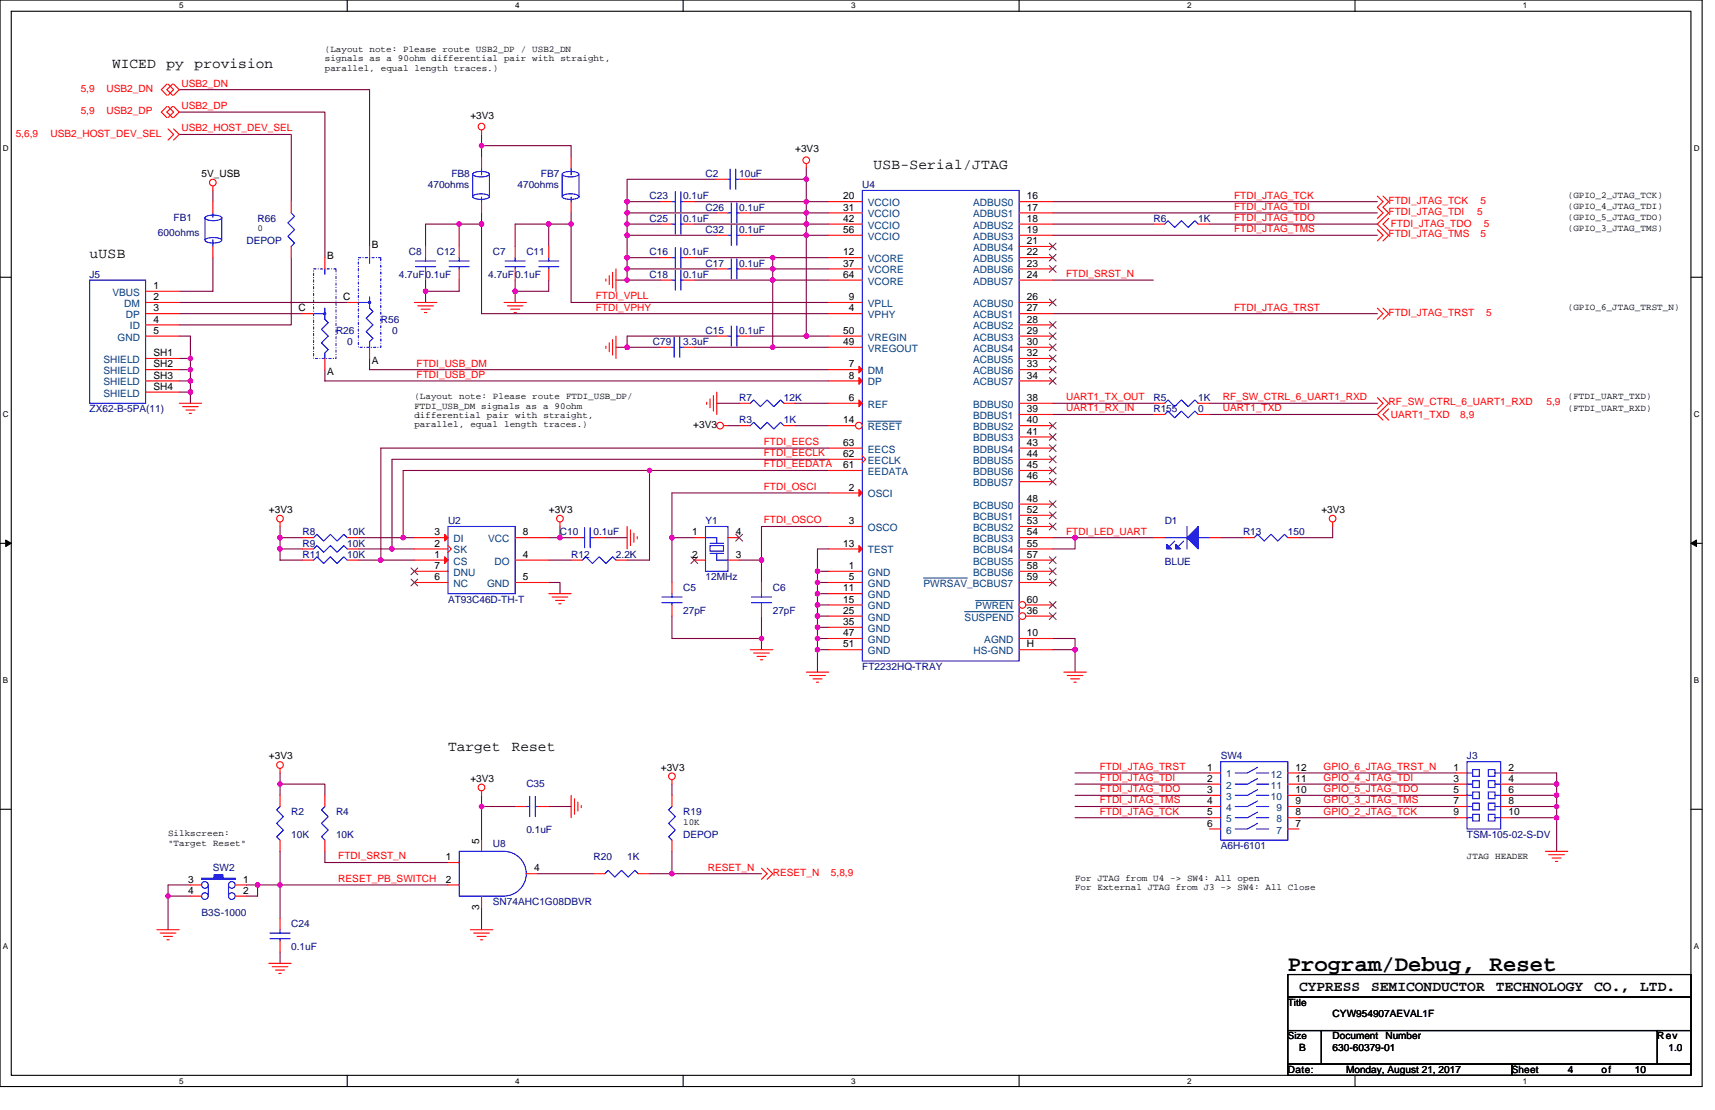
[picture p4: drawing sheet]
<svg xmlns="http://www.w3.org/2000/svg" width="432mm" height="279mm" viewBox="0 0 432 279" stroke-linecap="round" stroke-linejoin="round" font-family="sans-serif">
<path d="M0 0h428.6v273.5h-428.6zM2.8 2.8h422.9v267.9h-422.9z" fill="none" stroke="#000" stroke-width=".28"/>
<g fill="#fff">
<path d="M45.1 .3h1.1v2.3h-1.1z"/>
<path d="M45.1 271h1.1v2.2h-1.1z"/>
</g>
<path d="M87.4 0v2.8M87.4 270.7v2.8" fill="none" stroke="#000" stroke-width=".28"/>
<g fill="#fff">
<path d="M129.7 .3h1.1v2.3h-1.1z"/>
<path d="M129.7 271h1.1v2.2h-1.1z"/>
</g>
<path d="M172 0v2.8M172 270.7v2.8" fill="none" stroke="#000" stroke-width=".28"/>
<g fill="#fff">
<path d="M214.3 .3h1.1v2.3h-1.1z"/>
<path d="M214.3 271h1.1v2.2h-1.1z"/>
</g>
<path d="M256.6 0v2.8M256.6 270.7v2.8" fill="none" stroke="#000" stroke-width=".28"/>
<g fill="#fff">
<path d="M298.9 .3h1.1v2.3h-1.1z"/>
<path d="M298.9 271h1.1v2.2h-1.1z"/>
</g>
<path d="M341.2 0v2.8M341.2 270.7v2.8" fill="none" stroke="#000" stroke-width=".28"/>
<g fill="#fff">
<path d="M383.5 .3h1.1v2.3h-1.1z"/>
<path d="M383.5 271h1.1v2.2h-1.1z"/>
<path d="M.7 36.3h1.5v2.3h-1.5z"/>
<path d="M426.5 36.3h1.4v2.3h-1.4z"/>
<path d="M.7 103.3h1.5v2.2h-1.5z"/>
<path d="M426.5 103.3h1.4v2.2h-1.4z"/>
</g>
<path d="M0 69.8h2.8M425.7 69.8h2.9" fill="none" stroke="#000" stroke-width=".28"/>
<g fill="#fff">
<path d="M.7 170.2h1.4v2.3h-1.4z"/>
<path d="M426.5 170.2h1.3v2.3h-1.3z"/>
</g>
<path d="M0 136.8h2.8M425.7 136.8h2.9" fill="none" stroke="#000" stroke-width=".28"/>
<path d="M1.4 135.9l1.4 .9-1.4 .8zM425.7 136.8l1.4-.9v1.7z" fill="#000" stroke="#000" stroke-width=".25"/>
<g fill="#fff">
<path d="M.7 237.2h1.4v2.2h-1.4z"/>
<path d="M426.4 237.2h1.4v2.2h-1.4z"/>
</g>
<path d="M0 203.7h2.8M425.7 203.7h2.9M324.3 245.3h101.4v5.7h-101.4zM324.3 251h101.4v8.4h-101.4zM324.3 259.4h8.4v8.5h-8.4zM332.7 259.4h84.6v8.5h-84.6zM417.3 259.4h8.4v8.5h-8.4zM324.3 267.9h56.3v2.8h-56.3zM380.6 267.9h45.1v2.8h-45.1z" fill="none" stroke="#000" stroke-width=".28"/>
<g fill="none" stroke="#800040" stroke-width=".28">
<path d="M45.1 33.8h28.2v17M45.1 28.2h36.7v36.7M45.1 22.6h47.9v39.4M121.2 33.8v2.9M121.2 36.7h22.6v2.8M121.2 36.7v2.8M53.6 47.9v2.9M115.6 56.4h5.6M115.6 56.4v5.6M115.6 56.4h-8.5v5.6M121.2 56.4v22.6h87.5M121.2 53.6v2.8"/>
<path d="M138.2 56.4h-8.5v5.6M138.2 56.4v5.6M143.8 56.4v19.7h64.9M143.8 53.6v2.8h-5.6M157.9 53.6h22.6M157.9 59.2h22.6M157.9 50.8h8.5M157.9 50.8v2.8M157.9 53.6v2.8M157.9 56.4h8.5M157.9 56.4v2.8M157.9 59.2v5.7"/>
<path d="M174.8 50.8h28.2M174.8 56.4h28.2M180.5 45.1h-22.6v5.7M188.9 53.6h14.1M188.9 59.2h14.1M188.9 45.1h14.1M203 56.4v2.8M203 53.6v2.8M203 50.8v2.8M203 50.8h5.7M203 53.6h5.7M203 59.2h5.7"/>
<path d="M203 56.4h5.7M203 59.2v25.4M203 45.1v5.7M203 42.3v2.8M265 56.4h25.4M265 50.8h81.8M265 53.6h81.8M265 59.2h81.8M304.5 56.4h42.3M45.1 79h31M45.1 76.1h42.3M53.6 64.9v8.4h-8.5"/>
<path d="M73.3 64.9v16.9h-28.2M107.1 73.3v2.8M115.6 70.5v2.8h-8.5v-2.8M129.7 73.3v2.8M129.7 70.5v2.8M138.2 70.5v2.8h-8.5M155.1 70.5h2.8M157.9 67.7h22.6M157.9 64.9h8.5M157.9 70.5h8.5M157.9 64.9v2.8M157.9 67.7v2.8"/>
<path d="M174.8 70.5h19.8v16.9M174.8 64.9h19.8M188.9 67.7h5.7M194.6 64.9h14.1M194.6 67.7h14.1M194.6 64.9v2.8M194.6 67.7v2.8h14.1M265 70.5h25.4M265 79h81.8M45.1 84.6h2.8v5.6M45.1 90.2h2.8M45.1 93h2.8"/>
<path d="M45.1 95.9h2.8M45.1 98.7h2.8M47.9 90.2v2.8M47.9 93v5.7M47.9 98.7v2.8M81.8 93v2.9h126.9M93 90.2v2.8h115.7M157.9 87.4h8.5M174.8 87.4h19.8M180.5 84.6h-22.6v2.8h-2.8M188.9 84.6h14.1M194.6 87.4h14.1"/>
<path d="M203 84.6h5.7M163.5 118.4h45.2M163.5 118.4h-62v16.9M163.5 118.4v22.6h-5.6M180.5 101.5h5.6M183.3 107.1h2.8M200.2 107.1h8.5M200.2 101.5h8.5M208.7 112.8h-112.8v28.2M208.7 115.6h-110v22.6M265 101.5h25.4M265 104.3h25.4"/>
<path d="M304.5 104.3h42.3M304.5 101.5h42.3M70.5 132.5v2.8M76.1 135.3h-5.6v2.9M76.1 138.2h-5.6v2.8h5.6M90.2 135.3h11.3M90.2 138.2h8.5M98.7 138.2h5.6M101.5 135.3h2.8M138.2 135.3h2.8M141 132.5v2.8M141 135.3h2.8"/>
<path d="M152.3 135.3h5.6M174.8 135.3h-5.6v11.3M208.7 124.1h-39.5v11.2M208.7 132.5h-17v8.5M208.7 138.2h-2.9v5.6h2.9M265 135.3h5.7M290.4 135.3h-19.7v2.9h-5.7M307.3 135.3h5.7M335.5 132.5v2.8h-8.4M90.2 141h5.7M95.9 141h8.4M138.2 146.6h2.8v2.8"/>
<path d="M138.2 141h5.6M169.2 155.1v5.6h22.5M186.1 141h5.6v5.6M191.7 155.1v5.6M205.8 143.8v2.8h2.9M205.8 155.1v2.8h2.9M205.8 152.3v2.8h2.9M205.8 149.4v2.9h2.9M205.8 149.4h2.9M205.8 146.6v2.8M205.8 157.9v2.8M191.7 160.7v2.8"/>
<path d="M205.8 160.7v2.8h2.9M205.8 160.7h2.9M205.8 163.5v5.7M265 160.7h5.7v2.8M265 163.5h5.7M270.7 163.5v5.7M70.5 194.6v2.8M169.2 197.4v2.8M270.7 194.6h33.8M270.7 197.4h33.8M327.1 197.4h39.4M327.1 194.6h39.4"/>
<path d="M380.6 194.6h11.3v2.8M380.6 197.4h11.3M391.9 197.4v2.8M70.5 214.3v8.5M70.5 200.2v-2.8h11.3v2.8M81.8 214.3v2.8h31M121.2 200.2v2.8M129.7 203h-8.5v8.5M135.3 219.9h14.1M138.2 203h5.6M169.2 219.9h22.5M169.2 214.3v5.6h-5.7"/>
<path d="M270.7 200.2h33.8M270.7 203h33.8M270.7 205.8h33.8M327.1 205.8h39.4M327.1 203h39.4M327.1 200.2h39.4M380.6 200.2h11.3M380.6 203h11.3M380.6 205.8h11.3M391.9 200.2v2.8M391.9 203v2.8M391.9 205.8v8.5"/>
<path d="M42.3 225.6h5.6M42.3 225.6v8.4M47.9 222.8h-5.6v2.8M62 222.8h2.9M64.9 222.8v2.8h-2.9M64.9 222.8h5.6M70.5 239.7v2.8M70.5 222.8h42.3M70.5 222.8v8.4M121.2 228.4v5.6"/>
</g>
<g fill="#f0f" stroke="#f0f" stroke-width=".28">
<circle cx="203" cy="53.6" r=".55"/>
<circle cx="203" cy="56.4" r=".55"/>
<circle cx="157.9" cy="50.8" r=".56"/>
<circle cx="157.9" cy="53.6" r=".56"/>
<circle cx="157.9" cy="56.4" r=".56"/>
<circle cx="157.9" cy="59.2" r=".57"/>
<circle cx="98.7" cy="138.2" r=".55"/>
<circle cx="101.5" cy="135.3" r=".56"/>
<circle cx="95.9" cy="141" r=".55"/>
<circle cx="194.5" cy="64.9" r=".55"/>
<circle cx="141" cy="135.3" r=".55"/>
<circle cx="163.5" cy="118.4" r=".55"/>
<circle cx="157.9" cy="64.9" r=".56"/>
<circle cx="157.9" cy="67.7" r=".56"/>
<circle cx="157.9" cy="70.5" r=".56"/>
<circle cx="191.7" cy="141" r=".55"/>
<circle cx="205.8" cy="146.6" r=".55"/>
<circle cx="205.8" cy="143.8" r=".56"/>
<circle cx="205.8" cy="160.7" r=".55"/>
<circle cx="205.8" cy="157.9" r=".56"/>
<circle cx="205.8" cy="155.1" r=".55"/>
<circle cx="205.8" cy="152.2" r=".55"/>
<circle cx="205.8" cy="149.4" r=".55"/>
<circle cx="205.8" cy="163.5" r=".55"/>
<circle cx="191.7" cy="160.7" r=".55"/>
<circle cx="203" cy="50.8" r=".55"/>
<circle cx="129.7" cy="73.3" r=".57"/>
<circle cx="138.2" cy="56.4" r=".55"/>
<circle cx="121.2" cy="56.4" r=".55"/>
<circle cx="115.6" cy="56.4" r=".56"/>
<circle cx="47.9" cy="90.2" r=".55"/>
<circle cx="47.9" cy="93" r=".55"/>
<circle cx="47.9" cy="95.9" r=".55"/>
<circle cx="47.9" cy="98.7" r=".55"/>
<circle cx="194.5" cy="67.7" r=".55"/>
<circle cx="121.2" cy="203" r=".55"/>
<circle cx="169.2" cy="219.9" r=".55"/>
<circle cx="64.9" cy="222.7" r=".55"/>
<circle cx="70.5" cy="222.7" r=".55"/>
<circle cx="42.3" cy="225.5" r=".55"/>
<circle cx="70.5" cy="197.4" r=".55"/>
<circle cx="391.9" cy="197.4" r=".55"/>
<circle cx="391.9" cy="200.2" r=".56"/>
<circle cx="391.9" cy="203" r=".55"/>
<circle cx="391.9" cy="205.8" r=".55"/>
<circle cx="270.7" cy="135.3" r=".56"/>
<circle cx="270.7" cy="163.5" r=".56"/>
<circle cx="169.2" cy="135.3" r=".55"/>
<circle cx="70.5" cy="138.2" r=".55"/>
<circle cx="70.5" cy="135.3" r=".55"/>
<circle cx="203" cy="84.6" r=".55"/>
<circle cx="203" cy="59.2" r=".56"/>
<circle cx="194.5" cy="70.5" r=".55"/>
<circle cx="194.5" cy="87.4" r=".56"/>
<circle cx="157.9" cy="87.4" r=".57"/>
<circle cx="203" cy="45.1" r=".56"/>
<circle cx="121.2" cy="36.7" r=".55"/>
<circle cx="107.1" cy="73.3" r=".56"/>
<circle cx="143.8" cy="56.4" r=".56"/>
</g>
<g fill="none" stroke="#f00" stroke-width=".28">
<path d="M42 21.2l-1.4 1.4 1.4 1.4M42 26.8l-1.4 1.4 1.4 1.4M42.3 21.2l1.4 1.4-1.4 1.4M42.3 26.8l1.4 1.4-1.4 1.4M42.3 32.4l1.4 1.4-1.4 1.5M43.4 21.2l-1.4 1.4 1.4 1.4M43.4 26.8l-1.4 1.4 1.4 1.4M43.7 21.2l1.4 1.4-1.4 1.4M43.7 26.8l1.4 1.4-1.4 1.4M43.7 32.4l1.4 1.4-1.4 1.5M121.2 32.7v1.1M121.2 39.5v2.8"/>
<path d="M53.6 46.8v1.1M121.2 50.8v2.8M166.4 50.8h2.8M172 50.8h2.8M180.5 59.2h2.8M186.1 59.2h2.8M203 41.2v1.1M346.8 49.4l1.4 1.4-1.4 1.4 1.4 1.4-1.4 1.4M346.8 57.8l1.4 1.4-1.4 1.4M348.2 49.4l1.4 1.4-1.4 1.4 1.4 1.4-2.8 2.8 2.8 2.8-1.4 1.4M349.6 55l-1.4 1.4 1.4 1.4M36.7 73.3h8.4"/>
<path d="M36.7 76.1h8.4M36.7 79h8.4M104.3 76.1h5.7M105.2 77h3.9M106 77.8h2.3M106.9 78.7h.5M115.6 67.7v2.8M115.6 62v2.9M126.9 76.1h5.6M127.7 77h4M128.6 77.8h2.2M129.4 78.7h.6"/>
<path d="M129.7 67.7v2.8M129.7 62v2.9M152.5 70.2v.6M153.4 69.4v2.2M154.2 68.5v4M155.1 67.7v5.6M166.4 70.5h2.8M172 70.5h2.8M346.8 77.6l1.4 1.4-1.4 1.4M348.2 77.6l1.4 1.4-1.4 1.4M36.7 84.6h8.4M36.7 90.2h8.4"/>
<path d="M36.7 93h8.4M36.7 95.9h8.4M36.7 98.7h8.4M36.7 81.8h8.4M152.5 87.1v.6M153.4 86.3v2.2M154.2 85.4v4M155.1 84.6v5.6M179.6 99.5v4M180.5 98.7v5.6M45.1 101.5h5.7M46 102.4h3.9"/>
<path d="M46.8 103.2h2.3M47.7 104.1h.5M177.9 101.2v.6M178.8 100.4v2.2M182.2 107.1h1.1M290.4 104.3h2.8M301.7 104.3h2.8M346.8 100.1l1.4 1.4-1.4 1.4M348.2 100.1l1.4 1.4-2.8 2.8 1.4 1.4M349.6 102.9l-1.4 1.4 1.4 1.4M70.5 131.4v1.1M76.1 138.2h2.9"/>
<path d="M87.4 138.2h2.8M141 131.4v1.1M143.8 135.3h2.8M149.4 135.3h2.9M157.9 132.5v5.7M158.7 133.4v3.9M159.6 134.2v2.3M160.4 135.1v.5M335.5 131.4v1.1M76.1 141h2.9M87.4 141h2.8M138.2 149.4h5.6"/>
<path d="M139 150.3h4M139.9 151.1h2.2M140.7 152h.6M143.8 141h2.8M155.1 141h2.8M191.7 152.3v2.8M191.7 146.6v2.8M188.9 163.5h5.7M189.8 164.4h3.9M190.6 165.2h2.3M191.5 166.1h.5M203 169.2h5.7"/>
<path d="M203.9 170h3.9M204.7 170.9h2.3M205.5 171.7h.6M267.9 169.2h5.6M268.7 170h3.9M269.6 170.9h2.2M270.4 171.7h.6M70.5 193.4v1.2M121.2 199.1v1.1M169.2 196.3v1.1M129.7 203h2.8M135.3 203h2.9"/>
<path d="M143.8 200.2v5.6M144.7 201v4M145.5 201.9v2.2M146.3 202.7v.6M191.7 218.5l1.4 1.4-1.4 1.4M193.1 218.5l1.5 1.4-1.5 1.4M389.1 214.3h5.6M389.9 215.1h4M390.8 216h2.2M391.6 216.8h.6M39.5 234h5.6M40.3 234.9h4"/>
<path d="M41.2 235.7h2.2M42 236.6h.6M47.9 225.6h2.9M47.9 222.8h2.9M59.2 222.8h2.8M59.2 225.6h2.8M118.4 234h5.7M119.3 234.9h3.9M120.1 235.7h2.3M121 236.6h.5M67.7 242.5h5.6M68.5 243.3h4"/>
<path d="M69.4 244.2h2.2M70.2 245h.6"/>
<circle cx="121.2" cy="31.9" r=".84"/>
<circle cx="53.6" cy="46" r=".84"/>
<circle cx="203" cy="40.3" r=".84"/>
<circle cx="181.3" cy="107.1" r=".84"/>
<circle cx="70.5" cy="130.5" r=".84"/>
<circle cx="141" cy="130.5" r=".84"/>
<circle cx="335.5" cy="130.5" r=".84"/>
<circle cx="70.5" cy="192.6" r=".84"/>
<circle cx="121.2" cy="198.2" r=".84"/>
<circle cx="169.2" cy="195.4" r=".84"/>
</g>
<g fill="none" stroke="#00f" stroke-width=".28">
<path d="M119 44v5.6M119.1 49.3a4.5 4.5 0 0 1 4 0l.1 .2a3.7 3.7 0 0 1-4.1 .2zM119.1 43.6a4.6 4.6 0 0 1 4 0l.1 .2a3.7 3.7 0 0 1-4.1 .3zM121.2 42.3v1.7M121.2 49.6v1.2M123.2 44v5.6M169.2 50.8h.8M170 48.2v5.1M171.4 50.8h.6M171.4 48.2v5.1M183.3 59.2h.8M184.1 56.7v5.1"/>
<path d="M185.5 59.2h.6M185.5 56.7v5.1M217.1 47.9h39.5v118.5h-39.5zM22.6 70.5h14.1v31h-14.1zM113.1 65.7h5.1M113.1 67.1h5.1M115.6 67.1v.6M115.6 64.9v.8M127.2 65.7h5M127.2 67.1h5M129.7 67.1v.6M129.7 64.9v.8"/>
<path d="M169.2 70.5h.8M170 68v5M171.4 70.5h.6M171.4 68v5M293.2 104.3l.9-.8 1.7 1.7 1.7-1.7 1.6 1.7 1.7-1.7 .9 .8M79 138.2l.8-.9 1.7 1.7 1.7-1.7 1.7 1.7 1.7-1.7 .8 .9M146.6 135.3h.6M147.2 132.8v5.1M148.6 135.3h.8M148.6 132.8v5.1M79 141l.8-.9 1.7 1.7 1.7-1.7 1.7 1.7 1.7-1.7 .8 .9M146.6 141l.9-.9 1.7 1.7 1.7-1.7 1.6 1.7 1.7-1.7 .9 .9"/>
<path d="M189.2 150.3h5.1M189.2 151.7h5.1M191.7 151.7v.6M191.7 149.4v.9M132.5 203h.9M133.4 200.5v5M134.8 203h.5M134.8 200.5v5M50.8 221.1v.2M52.5 222.8v2.8M57.5 222.8v2.8M59.2 221.1v.2"/>
<circle cx="51.6" cy="222.7" r=".84"/>
<circle cx="51.6" cy="225.6" r=".84"/>
<circle cx="58.4" cy="222.7" r=".84"/>
<circle cx="58.4" cy="225.6" r=".84"/>
</g>
<path d="M50.8 221.1h3.1v-.9h2.2v.9h3.1v.2h-8.4z" fill-rule="evenodd" fill="#00f" stroke="#00f" stroke-width=".28"/>
<circle cx="257.4" cy="155.1" r=".84" fill="#fff" stroke="#f00" stroke-width=".28"/>
<g fill="none" stroke="#f00" stroke-width=".28">
<path d="M208.7 59.2h8.4M208.7 56.4h8.4M208.7 53.6h8.4M208.7 50.8h8.4M256.6 59.2h8.4M256.6 56.4h8.4M256.6 53.6h8.4M256.6 50.8h8.4M208.7 79h8.4M208.7 76.1h8.4M208.7 70.5h8.4M208.7 67.7h8.4"/>
<path d="M208.7 64.9h8.4M256.6 70.5h8.4M256.6 67.7h8.4M256.6 64.9h8.4M256.6 62h8.4M208.7 157.9h8.4M258.3 155.1h6.7M208.7 160.7h8.4M256.6 163.5h8.4"/>
</g>
<path d="M264.2 66.8l1.7 1.8M264.2 64l1.7 1.7M264.2 61.2l1.7 1.7M265.9 66.8l-1.7 1.8M265.9 64l-1.7 1.7M265.9 61.2l-1.7 1.7M264.2 154.2l1.7 1.8M265.9 154.2l-1.7 1.8" fill="none" stroke="#804000" stroke-width=".25"/>
<path d="M242.9 154h12.3" fill="none" stroke="#004080" stroke-width=".25"/>
<circle cx="257.4" cy="152.3" r=".84" fill="#fff" stroke="#f00" stroke-width=".28"/>
<path d="M208.7 84.6h8.4M208.7 87.4h8.4M208.7 101.5h8.4M258.3 152.3h6.7" fill="none" stroke="#f00" stroke-width=".28"/>
<path d="M264.2 151.4l1.7 1.7M265.9 151.4l-1.7 1.7" fill="none" stroke="#804000" stroke-width=".25"/>
<path d="M245.6 151.2h9.6" fill="none" stroke="#004080" stroke-width=".25"/>
<path d="M216.3 100.7l.8 .8-.8 .9z" fill="#f00" stroke="#f00" stroke-width=".28"/>
<circle cx="216.2" cy="107.1" r=".84" fill="#fff" stroke="#f00" stroke-width=".28"/>
<g fill="none" stroke="#f00" stroke-width=".28">
<path d="M143.8 39.5v2.8M53.6 50.8v2.8M73.3 50.8v2.8M143.8 50.8v2.8M166.4 56.4h2.8M172 56.4h2.8M180.5 45.1h2.8M180.5 53.6h2.8M186.1 45.1h2.8M186.1 53.6h2.8M290.4 56.4h2.8M301.7 56.4h2.8"/>
<path d="M53.6 62v2.9M73.3 62v2.9M76.1 79h2.9M81.8 64.9v2.8M87.4 76.1h2.8M93 62v2.9M107.1 67.7v2.8M107.1 62v2.9M138.2 67.7v2.8M138.2 62v2.9M166.4 64.9h2.8M172 64.9h2.8"/>
<path d="M180.5 67.7h2.8M186.1 67.7h2.8M256.6 79h8.4M256.6 76.1h8.4M81.8 90.2v2.8M93 87.4v2.8M166.4 87.4h2.8M172 87.4h2.8M180.5 84.6h2.8M186.1 84.6h2.8M208.7 95.9h8.4M208.7 93h8.4"/>
<path d="M256.6 95.9h8.4M256.6 93h8.4M256.6 90.2h8.4M256.6 87.4h8.4M256.6 84.6h8.4M256.6 81.8h8.4M186.1 101.5h2.8M186.1 107.1h2.8M197.4 101.5h2.8M197.4 107.1h2.8M208.7 112.8h8.4M208.7 115.6h8.4"/>
<path d="M208.7 118.4h8.4M208.7 107.1h6.7M217.1 114.8l.9 .8-.9 .9M256.6 118.4h8.4M256.6 115.6h8.4M256.6 112.8h8.4M256.6 110h8.4M256.6 107.1h8.4M256.6 104.3h8.4M256.6 101.5h8.4M290.4 101.5h2.8M301.7 101.5h2.8"/>
<path d="M76.1 135.3h2.9M87.4 135.3h2.8M104.3 138.2h8.5M104.3 135.3h8.5M112.8 137.3l.8 .9-.8 .8M129.7 135.3h8.5M174.8 135.3h2.8M183.3 135.3h2.8M208.7 124.1h8.4M208.7 132.5h8.4M208.7 138.2h8.4M256.6 121.2h8.4"/>
<path d="M256.6 138.2h8.4M256.6 135.3h8.4M256.6 132.5h8.4M256.6 129.7h8.4M256.6 126.9h8.4M290.4 135.3h2.8M304.5 135.3h2.8M313 135.3h2.8M324.3 135.3h2.8M104.3 141h8.5M104.3 146.6h8.5M104.3 143.8h8.5"/>
<path d="M129.7 141h8.5M129.7 146.6h8.5M169.2 152.3v2.8M169.2 146.6v2.8M174.8 141h2.8M183.3 141h2.8M208.7 155.1h8.4M208.7 152.3h8.4M208.7 149.4h8.4M208.7 146.6h8.4M208.7 143.8h8.4M256.6 146.6h8.4"/>
<path d="M256.6 143.8h8.4M256.6 141h8.4M208.7 163.5h8.4M256.6 160.7h8.4M304.5 194.6h2.8M304.5 197.4h2.8M324.3 197.4h2.8M324.3 194.6h2.8M366.5 194.6h2.9M366.5 197.4h2.9M377.8 194.6h2.8M377.8 197.4h2.8"/>
<path d="M70.5 211.5v2.8M70.5 200.2v2.8M81.8 211.5v2.8M81.8 200.2v2.8M112.8 217.1h2.8M121.2 211.5v2.8M132.5 219.9h2.8M149.4 219.9h2.9M160.7 219.9h2.8M169.2 211.5v2.8M169.2 200.2v2.8M304.5 200.2h2.8"/>
<path d="M304.5 203h2.8M304.5 205.8h2.8M304.5 208.7h2.8M324.3 208.7h2.8M324.3 205.8h2.8M324.3 203h2.8M324.3 200.2h2.8M366.5 200.2h2.9M366.5 203h2.9M366.5 205.8h2.9M377.8 200.2h2.8M377.8 203h2.8"/>
<path d="M377.8 205.8h2.8M70.5 236.9v2.8M70.5 231.2v2.8M112.8 222.8h2.8M121.2 225.6v2.8"/>
</g>
<path d="M218.5 106h8.5M232.5 145.5h11.1" fill="none" stroke="#004080" stroke-width=".25"/>
<g fill="#f00" stroke="#f00" stroke-width=".28">
<path d="M216.3 123.2l.8 .9-.8 .8z"/>
<path d="M216.3 95l.8 .9-.8 .8z"/>
<path d="M216.3 92.2l.8 .8-.8 .9z"/>
<path d="M216.3 137.3l.8 .9-.8 .8z"/>
<path d="M112 140.1l.8 .9-.8 .8z"/>
<path d="M112 134.5l.8 .8-.8 .9z"/>
</g>
<g fill="none" stroke="#804000" stroke-width=".25">
<path d="M264.2 75.3l1.7 1.7M265.9 75.3l-1.7 1.7M264.2 95l1.7 1.8M264.2 92.2l1.7 1.7M264.2 89.4l1.7 1.7M264.2 86.6l1.7 1.7M264.2 83.8l1.7 1.7M264.2 80.9l1.7 1.8M265.9 95l-1.7 1.8M265.9 92.2l-1.7 1.7M265.9 89.4l-1.7 1.7M265.9 86.6l-1.7 1.7"/>
<path d="M265.9 83.8l-1.7 1.7M265.9 80.9l-1.7 1.8M264.2 117.6l1.7 1.7M264.2 114.8l1.7 1.7M264.2 112l1.7 1.7M264.2 109.1l1.7 1.7M264.2 106.3l1.7 1.7M265.9 117.6l-1.7 1.7M265.9 114.8l-1.7 1.7M265.9 112l-1.7 1.7M265.9 109.1l-1.7 1.7M265.9 106.3l-1.7 1.7"/>
<path d="M185.3 134.5l1.7 1.7M186.9 134.5l-1.7 1.7M264.2 120.4l1.7 1.7M264.2 131.7l1.7 1.7M264.2 128.9l1.7 1.7M264.2 126l1.7 1.8M265.9 120.4l-1.7 1.7M265.9 131.7l-1.7 1.7M265.9 128.9l-1.7 1.7M265.9 126l-1.7 1.8M103.5 145.8l1.7 1.7M103.5 143l1.7 1.7"/>
<path d="M105.2 145.8l-1.7 1.7M105.2 143l-1.7 1.7M174 140.1l1.7 1.8M175.7 140.1l-1.8 1.8M264.2 145.8l1.7 1.7M264.2 143l1.7 1.7M264.2 140.1l1.7 1.8M265.9 145.8l-1.7 1.7M265.9 143l-1.7 1.7M265.9 140.1l-1.7 1.8"/>
</g>
<g fill="#00f" stroke="#00f" stroke-width=".28">
<path d="M301.7 132.5v5.7l-2.8-2.9z" fill-rule="evenodd"/>
<path d="M296.1 137l1.1 1.2h-1.1z" fill-rule="evenodd"/>
<path d="M293.8 137l1.1 1.2h-1.1z" fill-rule="evenodd"/>
<circle cx="93" cy="76.1" r=".28"/>
<circle cx="81.8" cy="78.9" r=".28"/>
</g>
<g fill="none" stroke="#00f" stroke-width=".28">
<path d="M51.6 54.7v5.6M51.7 54.6a4.5 4.5 0 0 1 4 0l.1 .2a3.7 3.7 0 0 1-4.1 .3zM53.6 53.6v1.1M55.8 54.7v5.6M73.3 53.6l.9 .8-1.7 1.7 1.7 1.7-1.7 1.7 1.7 1.7-.9 .8M141.5 44v5.6M141.6 43.6a4.6 4.6 0 0 1 4 0l.2 .2a3.7 3.7 0 0 1-4.2 .3zM141.6 49.3a4.5 4.5 0 0 1 4 0l.2 .2a3.7 3.7 0 0 1-4.2 .2zM143.8 42.3v1.7M143.8 49.6v1.2M145.8 44v5.6M169.2 56.4h.8"/>
<path d="M170 53.9v5M171.4 56.4h.6M171.4 53.9v5M183.3 45.1h.5M183.3 53.6h.8M183.8 42.6v5.1M184.1 51.1v5M185.3 45.1h.8M185.3 42.6v5.1M185.5 53.6h.6M185.5 51.1v5M293.2 56.4l.9-.8 1.7 1.7 1.7-1.7 1.6 1.7 1.7-1.7 .9 .8"/>
<path d="M51.7 60.3a4.6 4.6 0 0 1 4 0l.1 .2a3.7 3.7 0 0 1-4.1 .2zM53.6 60.3v1.7M79 79h2.8M81.8 67.7v1.4M81.8 77.6v2.8l.8 .8-1.7 1.7 1.7 1.7-1.7 1.7 1.7 1.7-.8 .8v1.4M90.2 76.1h2.8M93 74.7v2.9l.9 .8-1.7 1.7 1.7 1.7-1.7 1.7 1.7 1.7-.9 .8v1.4M93 64.9v1.4M104.6 65.7h5.1M104.6 67.1h5.1M107.1 67.1v.6M107.1 64.9v.8"/>
<path d="M135.6 65.7h5.1M135.6 67.1h5.1M138.2 67.1v.6M138.2 64.9v.8M169.2 64.9h.8M170 62.3v5.1M171.4 64.9h.6M171.4 62.3v5.1M183.3 67.7h.8M184.1 65.2v5M185.5 67.7h.6M185.5 65.2v5"/>
<path d="M169.2 87.4h.5M169.7 84.9v5.1M171.2 84.9v5.1M171.2 87.4h.8M183.3 84.6h.8M184.1 82.1v5M185.5 84.6h.6M185.5 82.1v5M188.9 101.5l.9-.8 1.7 1.7 1.6-1.7 1.7 1.7 1.7-1.7 .9 .8M188.9 107.1l.9-.8 1.7 1.7 1.6-1.7 1.7 1.7 1.7-1.7 .9 .8M293.2 101.5l.9-.8 1.7 1.7 1.7-1.7 1.6 1.7 1.7-1.7 .9 .8M79 135.3l.8-.8 1.7 1.7 1.7-1.7 1.7 1.7 1.7-1.7 .8 .8"/>
<path d="M112.8 132.5h16.9v16.9h-16.9zM177.6 132.5h5.7v11.3h-5.7zM177.6 135.3h2.9v1.5M178.8 137.3h3.4v1.4h-3.4zM178.8 136.8h3.4M178.8 139.3h3.4M180.5 139.3v1.7h2.8M293.2 135.3h5.7M295.8 136.2l-1.4 1.4M298 136.2l-1.4 1.4M298.9 132.5v5.7M301.7 135.3h2.8"/>
<path d="M315.8 135.3l.8-.8 1.7 1.7 1.7-1.7 1.7 1.7 1.7-1.7 .9 .8M166.6 150.3h5.1M166.6 151.7h5.1M169.2 151.7v.6M169.2 149.4v.9M307.3 191.7h17v19.8h-17zM316.4 194.6h3M316.4 197.4h3M316.6 193.1l-2.5 1.5h-3.1M316.6 196l-2.5 1.4h-3.1M316.6 198.8l-2.5 1.4h-3.1M369.4 191.7h8.4v17h-8.4z"/>
<path d="M369.4 194.6h1.4M369.4 197.4h1.4M370.8 199.3h1.7v1.7h-1.7zM370.8 193.7h1.7v1.7h-1.7zM370.8 196.5h1.7v1.7h-1.7zM374.7 199.3h1.7v1.7h-1.7zM374.7 193.7h1.7v1.7h-1.7zM374.7 196.5h1.7v1.7h-1.7zM376.4 194.6h1.4M376.4 197.4h1.4M70.5 203l-.8 .9 1.7 1.6-1.7 1.7 1.7 1.7-1.7 1.7 .8 .9M81.8 203l-.9 .9 1.7 1.6-1.7 1.7 1.7 1.7-1.7 1.7 .9 .9"/>
<path d="M152.3 219.9l.8-.8 1.7 1.7 1.7-1.7 1.7 1.7 1.7-1.7 .8 .8M169.2 203l-.9 .9 1.7 1.6-1.7 1.7 1.7 1.7-1.7 1.7 .9 .9M316.4 200.2h3M316.4 203h3M316.4 205.8h3M316.4 208.7h3M316.6 201.6l-2.5 1.4h-3.1M316.6 204.4l-2.5 1.4h-3.1M316.6 207.2l-2.5 1.5h-3.1M369.4 205.8h1.4M369.4 200.2h1.4M369.4 203h1.4"/>
<path d="M370.8 205h1.7v1.7h-1.7zM370.8 202.2h1.7v1.7h-1.7zM374.7 205h1.7v1.7h-1.7zM374.7 202.2h1.7v1.7h-1.7zM376.4 200.2h1.4M376.4 203h1.4M376.4 205.8h1.4M68 234.9h5M68 236.3h5M70.5 236.3v.6M70.5 234v.9M126.9 225.6a5.7 5.7 0 0 0 5.6-5.8v.1a5.6 5.6 0 0 0-5.6-5.6h-11.3v11.3h11.3"/>
</g>
<path d="M79 67.7h5.6v22.5h-5.6zM90.2 64.9h5.7v22.5h-5.7z" fill="none" stroke="#00f" stroke-width=".28" stroke-dasharray=".6 .6 0 .6"/>
<g fill="#f0f" stroke="#f0f" stroke-width=".28">
<circle cx="203" cy="53.6" r=".55"/>
<circle cx="203" cy="56.4" r=".55"/>
<circle cx="157.9" cy="50.8" r=".56"/>
<circle cx="157.9" cy="53.6" r=".56"/>
<circle cx="157.9" cy="56.4" r=".56"/>
<circle cx="157.9" cy="59.2" r=".57"/>
<circle cx="98.7" cy="138.2" r=".55"/>
<circle cx="101.5" cy="135.3" r=".56"/>
<circle cx="95.9" cy="141" r=".55"/>
<circle cx="194.5" cy="64.9" r=".55"/>
<circle cx="141" cy="135.3" r=".55"/>
<circle cx="163.5" cy="118.4" r=".55"/>
<circle cx="157.9" cy="64.9" r=".56"/>
<circle cx="157.9" cy="67.7" r=".56"/>
<circle cx="157.9" cy="70.5" r=".56"/>
<circle cx="191.7" cy="141" r=".55"/>
<circle cx="205.8" cy="146.6" r=".55"/>
<circle cx="205.8" cy="143.8" r=".56"/>
<circle cx="205.8" cy="160.7" r=".55"/>
<circle cx="205.8" cy="157.9" r=".56"/>
<circle cx="205.8" cy="155.1" r=".55"/>
<circle cx="205.8" cy="152.2" r=".55"/>
<circle cx="205.8" cy="149.4" r=".55"/>
<circle cx="205.8" cy="163.5" r=".55"/>
<circle cx="191.7" cy="160.7" r=".55"/>
<circle cx="203" cy="50.8" r=".55"/>
<circle cx="129.7" cy="73.3" r=".57"/>
<circle cx="138.2" cy="56.4" r=".55"/>
<circle cx="121.2" cy="56.4" r=".55"/>
<circle cx="115.6" cy="56.4" r=".56"/>
<circle cx="47.9" cy="90.2" r=".55"/>
<circle cx="47.9" cy="93" r=".55"/>
<circle cx="47.9" cy="95.9" r=".55"/>
<circle cx="47.9" cy="98.7" r=".55"/>
<circle cx="194.5" cy="67.7" r=".55"/>
<circle cx="121.2" cy="203" r=".55"/>
<circle cx="169.2" cy="219.9" r=".55"/>
<circle cx="64.9" cy="222.7" r=".55"/>
<circle cx="70.5" cy="222.7" r=".55"/>
<circle cx="42.3" cy="225.5" r=".55"/>
<circle cx="70.5" cy="197.4" r=".55"/>
<circle cx="391.9" cy="197.4" r=".55"/>
<circle cx="391.9" cy="200.2" r=".56"/>
<circle cx="391.9" cy="203" r=".55"/>
<circle cx="391.9" cy="205.8" r=".55"/>
<circle cx="270.7" cy="135.3" r=".56"/>
<circle cx="270.7" cy="163.5" r=".56"/>
<circle cx="169.2" cy="135.3" r=".55"/>
<circle cx="70.5" cy="138.2" r=".55"/>
<circle cx="70.5" cy="135.3" r=".55"/>
<circle cx="203" cy="84.6" r=".55"/>
<circle cx="203" cy="59.2" r=".56"/>
<circle cx="194.5" cy="70.5" r=".55"/>
<circle cx="194.5" cy="87.4" r=".56"/>
<circle cx="157.9" cy="87.4" r=".57"/>
<circle cx="203" cy="45.1" r=".56"/>
<circle cx="121.2" cy="36.7" r=".55"/>
<circle cx="107.1" cy="73.3" r=".56"/>
<circle cx="143.8" cy="56.4" r=".56"/>
</g>
<text font-size="5.6" x="324.3" y="244.3">Program/Debug, Reset</text>
<g font-size="3.7">
<text x="28.2" y="17">WICED</text>
<text x="41.9" y="17">py</text>
<text x="49" y="17">provision</text>
<text x="219.9" y="42.4">USB-Serial/JTAG</text>
<text x="22.6" y="65">uUSB</text>
<text x="112.8" y="189">Target</text>
<text x="128.8" y="189">Reset</text>
<text x="327.1" y="249.5">CYPRESS</text>
<text x="345.2" y="249.5">SEMICONDUCTOR</text>
<text x="376.6" y="249.5">TECHNOLOGY</text>
<text x="401.4" y="249.5">CO.,</text>
<text x="413" y="249.5">LTD.</text>
</g>
<g font-size="2.5" fill="#f00">
<text x="20.3" y="23.1">5,9</text>
<text x="26.8" y="23.1">USB2_DN</text>
<text x="45.7" y="21.8">USB2_DN</text>
<text x="20.3" y="28.8">5,9</text>
<text x="26.8" y="28.8">USB2_DP</text>
<text x="45.7" y="27.4">USB2_DP</text>
<text x="4" y="34.4">5,6,9</text>
<text x="12.7" y="34.4">USB2_HOST_DEV_SEL</text>
<text x="45.7" y="33.1">USB2_HOST_DEV_SEL</text>
<text x="310.7" y="50">FTDI_JTAG_TCK</text>
<text x="310.7" y="52.8">FTDI_JTAG_TDI</text>
<text x="349.6" y="51.3">FTDI_JTAG_TCK</text>
<text x="372.7" y="51.3">5</text>
<text x="310.7" y="55.6">FTDI_JTAG_TDO</text>
<text x="310.7" y="58.4">FTDI_JTAG_TMS</text>
<text x="349.6" y="54.1">FTDI_JTAG_TDI</text>
<text x="349.6" y="59.8">FTDI_JTAG_TMS</text>
<text x="350.2" y="57.2">FTDI_JTAG_TDO</text>
<text x="371.9" y="54.1">5</text>
<text x="372.7" y="59.8">5</text>
<text x="373.6" y="57.2">5</text>
<text x="268.4" y="69.7">FTDI_SRST_N</text>
<text x="150" y="75.4">FTDI_VPLL</text>
<text x="150" y="78.2">FTDI_VPHY</text>
<text x="310.7" y="78.2">FTDI_JTAG_TRST</text>
<text x="349.6" y="79.5">FTDI_JTAG_TRST</text>
<text x="374.1" y="79.5">5</text>
<text x="104.9" y="92.3">FTDI_USB_DM</text>
<text x="104.9" y="95.1">FTDI_USB_DP</text>
<text x="268.4" y="100.7">UART1_TX_OUT</text>
<text x="307.9" y="100.7">RF_SW_CTRL_6_UART1_RXD</text>
<text x="268.4" y="103.5">UART1_RX_IN</text>
<text x="307.9" y="103.5">UART1_TXD</text>
<text x="349.6" y="102.1">RF_SW_CTRL_6_UART1_RXD</text>
<text x="350.2" y="105.2">UART1_TXD</text>
<text x="367.7" y="105.2">8,9</text>
<text x="389.4" y="102.1">5,9</text>
<text x="192.3" y="112">FTDI_EECS</text>
<text x="192.3" y="117.6">FTDI_EEDATA</text>
<text x="192.3" y="114.8">FTDI_EECLK</text>
<text x="192.3" y="123.3">FTDI_OSCI</text>
<text x="192.3" y="131.7">FTDI_OSCO</text>
<text x="268.4" y="134.6">FTDI_LED_UART</text>
<text x="276.9" y="193.8">FTDI_JTAG_TRST</text>
<text x="276.9" y="196.6">FTDI_JTAG_TDI</text>
<text x="333.3" y="196.6">GPIO_4_JTAG_TDI</text>
<text x="333.3" y="193.8">GPIO_6_JTAG_TRST_N</text>
<text x="276.9" y="199.4">FTDI_JTAG_TDO</text>
<text x="276.9" y="202.2">FTDI_JTAG_TMS</text>
<text x="333.3" y="202.2">GPIO_3_JTAG_TMS</text>
<text x="333.3" y="199.4">GPIO_5_JTAG_TDO</text>
<text x="276.9" y="205">FTDI_JTAG_TCK</text>
<text x="333.3" y="205">GPIO_2_JTAG_TCK</text>
<text x="85.2" y="222">RESET_PB_SWITCH</text>
<text x="85.2" y="216.3">FTDI_SRST_N</text>
<text x="178.2" y="219.1">RESET_N</text>
<text x="194.6" y="220.5">RESET_N</text>
<text x="209.2" y="220.5">5,8,9</text>
</g>
<g font-size="2.5">
<text x="118.4" y="29.9">+3V3</text>
<text x="200.2" y="38.4">+3V3</text>
<text x="50.8" y="44.6">5V_USB</text>
<text x="212.3" y="53">31</text>
<text x="212.3" y="50.2">20</text>
<text x="258.6" y="53">17</text>
<text x="258.6" y="50.2">16</text>
<text x="212.3" y="58.6">56</text>
<text x="212.3" y="55.8">42</text>
<text x="258.6" y="58.6">19</text>
<text x="258.6" y="55.8">18</text>
<text x="82.4" y="65.2">B</text>
<text x="93.6" y="62.3">B</text>
<text x="212.3" y="64.3">12</text>
<text x="258.6" y="64.3">22</text>
<text x="258.6" y="61.4">21</text>
<text x="212.3" y="69.9">64</text>
<text x="212.3" y="67.1">37</text>
<text x="258.6" y="69.9">24</text>
<text x="258.6" y="67.1">23</text>
<text x="38.6" y="75.5">2</text>
<text x="38.6" y="72.7">1</text>
<text x="86.4" y="75.5">C</text>
<text x="213.7" y="75.5">9</text>
<text x="258.6" y="75.5">26</text>
<text x="38.6" y="78.4">3</text>
<text x="38.6" y="81.2">4</text>
<text x="75.1" y="78.4">C</text>
<text x="213.7" y="78.4">4</text>
<text x="258.6" y="81.2">28</text>
<text x="258.6" y="78.4">27</text>
<text x="38.6" y="89.6">SH1</text>
<text x="38.6" y="84">5</text>
<text x="212.3" y="84">50</text>
<text x="212.3" y="86.8">49</text>
<text x="258.6" y="89.6">32</text>
<text x="258.6" y="86.8">30</text>
<text x="258.6" y="84">29</text>
<text x="38.6" y="92.5">SH2</text>
<text x="38.6" y="95.3">SH3</text>
<text x="82.4" y="94.5">A</text>
<text x="93.6" y="91.7">A</text>
<text x="213.7" y="95.3">8</text>
<text x="213.7" y="92.5">7</text>
<text x="258.6" y="95.3">34</text>
<text x="258.6" y="92.5">33</text>
<text x="38.6" y="98.1">SH4</text>
<text x="213.7" y="100.9">6</text>
<text x="258.6" y="100.9">38</text>
<text x="174.5" y="107.7">+3V3</text>
<text x="212.3" y="106.6">14</text>
<text x="258.6" y="106.6">40</text>
<text x="258.6" y="103.7">39</text>
<text x="212.3" y="112.2">63</text>
<text x="258.6" y="112.2">43</text>
<text x="258.6" y="109.4">41</text>
<text x="212.3" y="115">62</text>
<text x="212.3" y="117.8">61</text>
<text x="258.6" y="117.8">45</text>
<text x="258.6" y="115">44</text>
<text x="213.7" y="123.5">2</text>
<text x="258.6" y="120.7">46</text>
<text x="67.7" y="129.1">+3V3</text>
<text x="138.2" y="129.1">+3V3</text>
<text x="213.7" y="131.9">3</text>
<text x="258.6" y="131.9">53</text>
<text x="258.6" y="129.1">52</text>
<text x="258.6" y="126.3">48</text>
<text x="332.7" y="129.1">+3V3</text>
<text x="109.4" y="137.6">2</text>
<text x="109.4" y="134.7">3</text>
<text x="131.7" y="134.7">8</text>
<text x="174.2" y="134.7">1</text>
<text x="185.3" y="134.7">4</text>
<text x="212.3" y="137.6">13</text>
<text x="258.6" y="137.6">55</text>
<text x="258.6" y="134.7">54</text>
<text x="109.4" y="140.4">1</text>
<text x="109.4" y="143.2">7</text>
<text x="131.7" y="140.4">4</text>
<text x="174.2" y="140.4">2</text>
<text x="185.3" y="140.4">3</text>
<text x="213.7" y="143.2">1</text>
<text x="258.6" y="143.2">58</text>
<text x="258.6" y="140.4">57</text>
<text x="109.4" y="146">6</text>
<text x="131.7" y="146">5</text>
<text x="212.3" y="148.8">11</text>
<text x="213.7" y="146">5</text>
<text x="258.6" y="146">59</text>
<text x="212.3" y="154.5">25</text>
<text x="212.3" y="151.7">15</text>
<text x="258.6" y="154.5">36</text>
<text x="258.6" y="151.7">60</text>
<text x="212.3" y="160.1">47</text>
<text x="212.3" y="157.3">35</text>
<text x="258.6" y="160.1">10</text>
<text x="212.3" y="162.9">51</text>
<text x="258.6" y="162.9">H</text>
<text x="67.7" y="191.2">+3V3</text>
<text x="118.4" y="196.8">+3V3</text>
<text x="166.4" y="194">+3V3</text>
<text x="304" y="196.8">2</text>
<text x="304" y="194">1</text>
<text x="326.2" y="196.8">11</text>
<text x="326.2" y="194">12</text>
<text x="366" y="194">1</text>
<text x="366" y="196.8">3</text>
<text x="379.8" y="194">2</text>
<text x="379.8" y="196.8">4</text>
<text x="304" y="199.6">3</text>
<text x="304" y="202.4">4</text>
<text x="326.2" y="202.4">9</text>
<text x="326.2" y="199.6">10</text>
<text x="366" y="199.6">5</text>
<text x="366" y="202.4">7</text>
<text x="379.8" y="199.6">6</text>
<text x="379.8" y="202.4">8</text>
<text x="304" y="205.2">5</text>
<text x="304" y="208.1">6</text>
<text x="326.2" y="208.1">7</text>
<text x="326.2" y="205.2">8</text>
<text x="366" y="205.2">9</text>
<text x="379.8" y="205.2">10</text>
<text x="120.6" y="212.3" transform="rotate(-90 120.6 212.3)">5</text>
<text x="112.2" y="216.5">1</text>
<text x="134.5" y="219.3">4</text>
<text x="47.4" y="225">4</text>
<text x="47.4" y="222.2">3</text>
<text x="61.2" y="222.2">1</text>
<text x="61.2" y="225">2</text>
<text x="112.2" y="222.2">2</text>
<text x="120.6" y="229" transform="rotate(-90 120.6 229)">3</text>
<text x="324.3" y="253.2">Title</text>
<text x="335.5" y="256">CYW954907AEVAL1F</text>
<text x="324.3" y="261.6">Size</text>
<text x="335.5" y="261.6">Document</text>
<text x="348.8" y="261.6">Number</text>
<text x="417.3" y="261.6">Rev</text>
<text x="327.1" y="264.5">B</text>
<text x="335.5" y="264.5">630-60379-01</text>
<text x="420.1" y="264.5">1.0</text>
<text x="324.3" y="270.1">Date:</text>
<text x="338.9" y="270.1">Monday, August 21, 2017</text>
<text x="380.6" y="270.1">Sheet</text>
<text x="394.7" y="270.1">4</text>
<text x="403.2" y="270.1">of</text>
<text x="411.6" y="270.1">10</text>
</g>
<g font-size="2.5" fill="#000080">
<text x="107.7" y="47.4">470ohms</text>
<text x="113.6" y="44.6">FB8</text>
<text x="130.3" y="47.4">470ohms</text>
<text x="136.2" y="44.6">FB7</text>
<text x="177.6" y="44.6">C2</text>
<text x="186.1" y="44.6">10uF</text>
<text x="217.1" y="47.4">U4</text>
<text x="163.5" y="50.2">C23</text>
<text x="172" y="50.2">0.1uF</text>
<text x="177.6" y="53">C26</text>
<text x="186.1" y="53">0.1uF</text>
<text x="39.8" y="59.5">600ohms</text>
<text x="43.7" y="55.5">FB1</text>
<text x="64.9" y="55.8">R66</text>
<text x="163.5" y="55.8">C25</text>
<text x="172" y="55.8">0.1uF</text>
<text x="177.6" y="58.7">C32</text>
<text x="186.1" y="58.7">0.1uF</text>
<text x="290.4" y="55.8">R6</text>
<text x="301.7" y="55.8">1K</text>
<text x="62" y="61.5">DEPOP</text>
<text x="102.9" y="64.3">C8</text>
<text x="110" y="64.3">C12</text>
<text x="124.1" y="64.3">C7</text>
<text x="132.5" y="64.3">C11</text>
<text x="163.5" y="64.3">C16</text>
<text x="172" y="64.3">0.1uF</text>
<text x="22.6" y="69.9">J5</text>
<text x="100.4" y="69.9">4.7uF</text>
<text x="107.1" y="69.9">0.1uF</text>
<text x="122.9" y="69.9">4.7uF0.1uF</text>
<text x="163.5" y="69.9">C18</text>
<text x="172" y="69.9">0.1uF</text>
<text x="177.6" y="67.1">C17</text>
<text x="186.1" y="67.1">0.1uF</text>
<text x="95.9" y="81.2">R56</text>
<text x="84.6" y="84">R26</text>
<text x="87.4" y="86.8">0</text>
<text x="98.7" y="84">0</text>
<text x="164.4" y="86.8">C79</text>
<text x="172" y="86.8">3.3uF</text>
<text x="177.6" y="84">C15</text>
<text x="186.1" y="84">0.1uF</text>
<text x="186.1" y="100.9">R7</text>
<text x="197.4" y="100.9">12K</text>
<text x="290.4" y="100.9">R5</text>
<text x="301.7" y="100.9">1K</text>
<text x="22.6" y="103.8">ZX62-B-5PA(11)</text>
<text x="186.1" y="106.6">R3</text>
<text x="197.4" y="106.6">1K</text>
<text x="290.4" y="103.8">R155</text>
<text x="301.7" y="103.8">0</text>
<text x="112.8" y="132">U2</text>
<text x="177.6" y="132">Y1</text>
<text x="293.2" y="132">D1</text>
<text x="76.1" y="137.6">R9</text>
<text x="76.1" y="134.8">R8</text>
<text x="87.4" y="137.6">10K</text>
<text x="87.4" y="134.8">10K</text>
<text x="141" y="134.8">C10</text>
<text x="149.4" y="134.8">0.1uF</text>
<text x="313" y="134.8">R13</text>
<text x="324.3" y="134.8">150</text>
<text x="76.1" y="140.4">R11</text>
<text x="87.4" y="140.4">10K</text>
<text x="143.8" y="140.4">R12</text>
<text x="155.1" y="140.4">2.2K</text>
<text x="293.2" y="142.1">BLUE</text>
<text x="172" y="148.9">C5</text>
<text x="177.6" y="146">12MHz</text>
<text x="194.6" y="148.9">C6</text>
<text x="112.8" y="151.7">AT93C46D-TH-T</text>
<text x="172" y="154.5">27pF</text>
<text x="194.6" y="154.5">27pF</text>
<text x="217.1" y="168.6">FT2232HQ-TRAY</text>
<text x="307.3" y="191.2">SW4</text>
<text x="369.4" y="191.2">J3</text>
<text x="132.5" y="198.2">C35</text>
<text x="73.3" y="205.3">R2</text>
<text x="84.6" y="205.3">R4</text>
<text x="132.5" y="209.8">0.1uF</text>
<text x="172" y="205.3">R19</text>
<text x="73.3" y="210.9">10K</text>
<text x="84.6" y="210.9">10K</text>
<text x="124.1" y="213.1">U8</text>
<text x="172" y="210.9">DEPOP</text>
<text x="307.3" y="213.7">A6H-6101</text>
<text x="369.4" y="210.9">TSM-105-02-S-DV</text>
<text x="53.6" y="219.4">SW2</text>
<text x="149.4" y="216.5">R20</text>
<text x="157.9" y="216.5">1K</text>
<text x="124.1" y="227.8">SN74AHC1G08DBVR</text>
<text x="50.8" y="230.6">B3S-1000</text>
<text x="73.3" y="233.4">C24</text>
<text x="73.3" y="239.1">0.1uF</text>
</g>
<g font-size="2.5" fill="#004080">
<text x="218.5" y="51.9">VCCIO</text>
<text x="245" y="51.9">ADBUS0</text>
<text x="218.5" y="57.6">VCCIO</text>
<text x="218.5" y="54.7">VCCIO</text>
<text x="245" y="57.6">ADBUS2</text>
<text x="245" y="54.7">ADBUS1</text>
<text x="218.5" y="66">VCORE</text>
<text x="218.5" y="60.4">VCCIO</text>
<text x="245" y="66">ADBUS5</text>
<text x="245" y="63.2">ADBUS4</text>
<text x="245" y="60.4">ADBUS3</text>
<text x="218.5" y="71.6">VCORE</text>
<text x="218.5" y="68.8">VCORE</text>
<text x="245" y="71.6">ADBUS7</text>
<text x="245" y="68.8">ADBUS6</text>
<text x="28.3" y="74.5">VBUS</text>
<text x="31.3" y="77.3">DM</text>
<text x="218.5" y="77.3">VPLL</text>
<text x="245" y="77.3">ACBUS0</text>
<text x="31.7" y="80.1">DP</text>
<text x="32.7" y="82.9">ID</text>
<text x="218.5" y="80.1">VPHY</text>
<text x="245" y="82.9">ACBUS2</text>
<text x="245" y="80.1">ACBUS1</text>
<text x="29.6" y="85.7">GND</text>
<text x="218.5" y="85.7">VREGIN</text>
<text x="218.5" y="88.6">VREGOUT</text>
<text x="245" y="88.6">ACBUS4</text>
<text x="245" y="85.7">ACBUS3</text>
<text x="26.1" y="91.4">SHIELD</text>
<text x="26.1" y="94.2">SHIELD</text>
<text x="218.5" y="94.2">DM</text>
<text x="245" y="94.2">ACBUS6</text>
<text x="245" y="91.4">ACBUS5</text>
<text x="26.1" y="97">SHIELD</text>
<text x="26.1" y="99.8">SHIELD</text>
<text x="218.5" y="97">DP</text>
<text x="245" y="97">ACBUS7</text>
<text x="218.5" y="102.7">REF</text>
<text x="245" y="105.5">BDBUS1</text>
<text x="245" y="102.7">BDBUS0</text>
<text x="218.5" y="108.3">RESET</text>
<text x="218.5" y="113.9">EECS</text>
<text x="245" y="113.9">BDBUS4</text>
<text x="245" y="111.1">BDBUS3</text>
<text x="245" y="108.3">BDBUS2</text>
<text x="218.5" y="116.8">EECLK</text>
<text x="218.5" y="119.6">EEDATA</text>
<text x="245" y="119.6">BDBUS6</text>
<text x="245" y="116.8">BDBUS5</text>
<text x="218.5" y="125.2">OSCI</text>
<text x="245" y="122.4">BDBUS7</text>
<text x="245" y="130.9">BCBUS1</text>
<text x="245" y="128">BCBUS0</text>
<text x="114.2" y="136.5">DI</text>
<text x="122.9" y="136.5">VCC</text>
<text x="218.5" y="133.7">OSCO</text>
<text x="245" y="136.5">BCBUS3</text>
<text x="245" y="133.7">BCBUS2</text>
<text x="114.2" y="142.1">CS</text>
<text x="114.2" y="139.3">SK</text>
<text x="124.5" y="142.1">DO</text>
<text x="218.5" y="139.3">TEST</text>
<text x="245" y="142.1">BCBUS5</text>
<text x="245" y="139.3">BCBUS4</text>
<text x="114.2" y="147.8">NC</text>
<text x="114.2" y="144.9">DNU</text>
<text x="122.6" y="147.8">GND</text>
<text x="218.5" y="147.8">GND</text>
<text x="218.5" y="144.9">GND</text>
<text x="232.5" y="147.8">PWRSAV_BCBUS7</text>
<text x="245" y="144.9">BCBUS6</text>
<text x="218.5" y="153.4">GND</text>
<text x="218.5" y="150.6">GND</text>
<text x="245.6" y="153.4">PWREN</text>
<text x="218.5" y="161.9">GND</text>
<text x="218.5" y="159">GND</text>
<text x="218.5" y="156.2">GND</text>
<text x="242.9" y="156.2">SUSPEND</text>
<text x="247.8" y="161.9">AGND</text>
<text x="218.5" y="164.7">GND</text>
<text x="245.1" y="164.7">HS-GND</text>
<text x="308.7" y="195.7">1</text>
<text x="320" y="195.7">12</text>
<text x="308.8" y="198.5">2</text>
<text x="308.8" y="201.3">3</text>
<text x="320" y="201.3">10</text>
<text x="320" y="198.5">11</text>
<text x="308.8" y="204.2">4</text>
<text x="308.8" y="207">5</text>
<text x="308.8" y="209.8">6</text>
<text x="321.4" y="209.8">7</text>
<text x="321.4" y="207">8</text>
<text x="321.4" y="204.2">9</text>
</g>
<g font-size="2.3">
<text x="81.8" y="13.1">(Layout note: Please route USB2_DP / USB2_DN</text>
<text x="81.8" y="15.5">signals as a 90ohm differential pair with straight,</text>
<text x="81.8" y="17.8">parallel, equal length traces.)</text>
<text x="394.7" y="52.6">(GPIO_4_JTAG_TDI)</text>
<text x="394.7" y="49.8">(GPIO_2_JTAG_TCK)</text>
<text x="64.9" y="58.3">0</text>
<text x="394.7" y="58.3">(GPIO_3_JTAG_TMS)</text>
<text x="394.7" y="55.4">(GPIO_5_JTAG_TDO)</text>
<text x="394.7" y="78">(GPIO_6_JTAG_TRST_N)</text>
<text x="104.3" y="100.5">(Layout note: Please route FTDI_USB_DP/</text>
<text x="394.7" y="100.5">(FTDI_UART_TXD)</text>
<text x="104.3" y="102.9">FTDI_USB_DM signals as a 90ohm</text>
<text x="104.3" y="105.2">differential pair with straight,</text>
<text x="104.3" y="107.5">parallel, equal length traces.)</text>
<text x="394.7" y="103.4">(FTDI_UART_RXD)</text>
<text x="172" y="207.7">10K</text>
<text x="42.3" y="210.5">Silkscreen:</text>
<text x="42.3" y="212.8">&quot;Target Reset&quot;</text>
<text x="270.7" y="221.8">For JTAG from U4 -&gt; SW4: All open</text>
<text x="369.4" y="216.1">JTAG HEADER</text>
<text x="270.7" y="224.1">For External JTAG from J3 -&gt; SW4: All Close</text>
</g>
<g font-size="2">
<text x="45.1" y="2.1">5</text>
<text x="129.7" y="2.1">4</text>
<text x="214.3" y="2.1">3</text>
<text x="298.9" y="2.1">2</text>
<text x="383.5" y="2.1">1</text>
<text x=".7" y="38.1">D</text>
<text x="426.5" y="38.1">D</text>
<text x=".7" y="105.1">C</text>
<text x="426.5" y="105.1">C</text>
<text x=".7" y="172">B</text>
<text x="426.5" y="172">B</text>
<text x=".7" y="239">A</text>
<text x="426.5" y="239">A</text>
<text x="45.1" y="272.8">5</text>
<text x="129.7" y="272.8">4</text>
<text x="214.3" y="272.8">3</text>
<text x="298.9" y="272.8">2</text>
<text x="383.5" y="272.8">1</text>
</g>
</svg>
